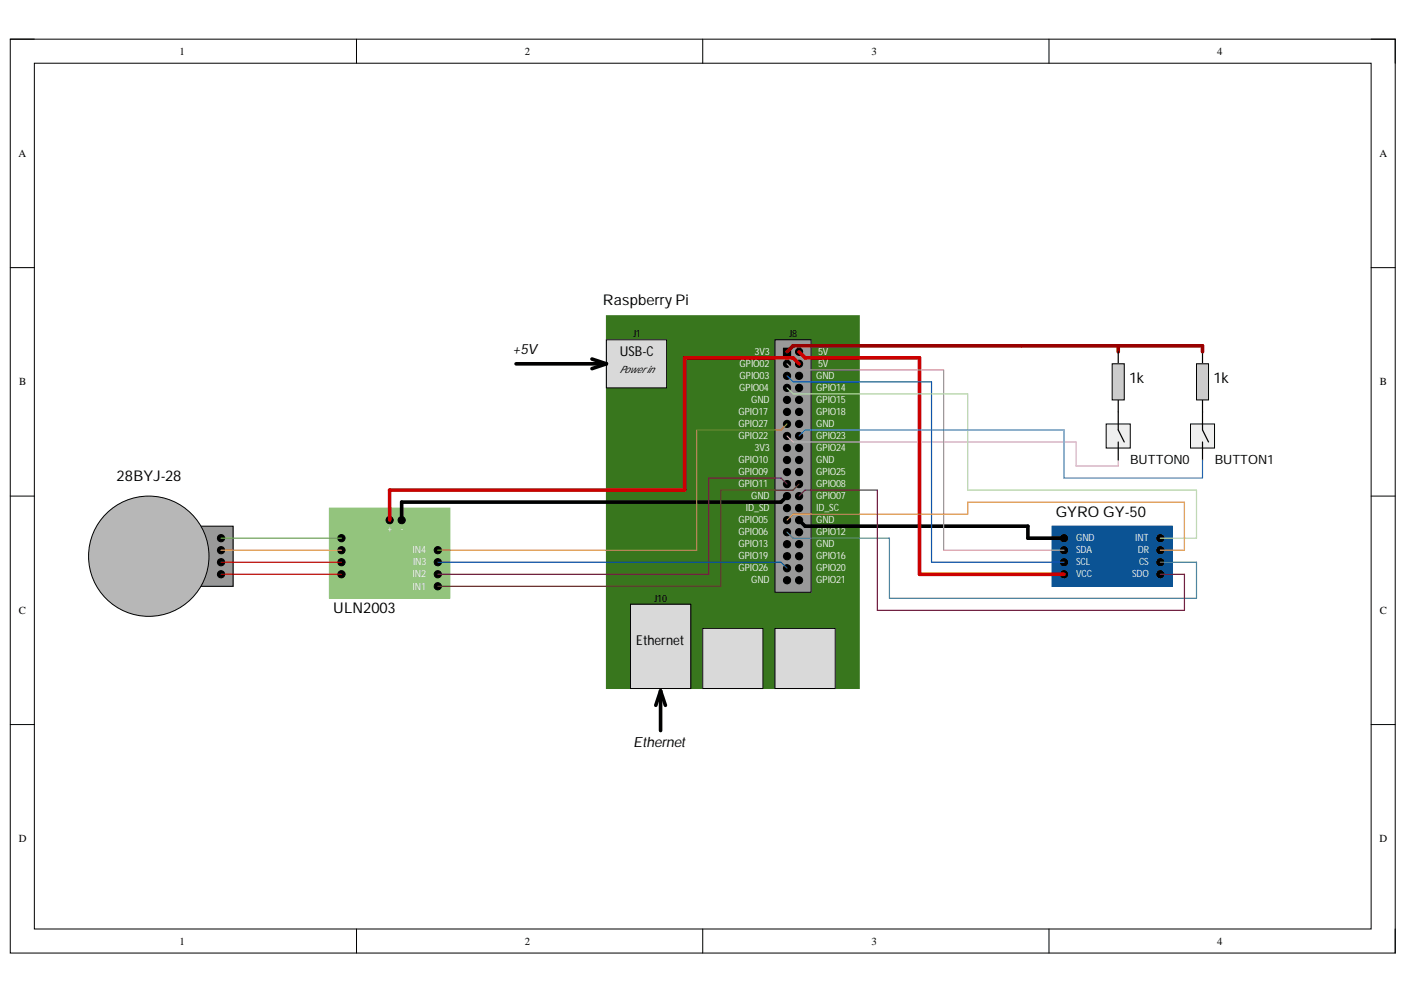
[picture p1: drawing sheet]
<svg xmlns="http://www.w3.org/2000/svg" width="297mm" height="210mm" viewBox="0 0 297 210" stroke-linecap="round" stroke-linejoin="round" font-family="sans-serif">
<path d="M2.2 8.3h292.4v193h-292.4z" fill="none" stroke="#000" stroke-width=".21"/>
<path d="M7.3 13.4h282.2v182.8h-282.2z" fill-rule="evenodd" fill="#fff"/>
<g fill="none" stroke="#000" stroke-width=".21">
<path d="M2.2 8.3h5.1M7.3 13.4h282.2v182.8h-282.2zM75.3 8.3v5M148.4 8.3v5M221.5 8.3v5.1M289.5 8.3h5.1v5.1M2.2 56.5h5.1M289.5 56.5h5.1M2.2 104.8h5.1M289.5 104.8h5.1M2.2 153h5.1M289.5 153h5.1"/>
<path d="M75.3 196.2v5.1M148.4 196.2v5.1M221.5 196.2v5.1M294.6 196.2v5.1"/>
</g>
<path d="M41.6 111.1h7.6v12.7h-7.6z" fill-rule="evenodd" fill="#999"/>
<path d="M41.6 111.1h7.6v12.7h-7.6z" fill="none" stroke="#000" stroke-width=".21"/>
<path d="M128 66.7h53.4v78.7h-53.4z" fill-rule="evenodd" fill="#38761d"/>
<path d="M128 66.7h53.4v78.7h-53.4z" fill="none" stroke="#38761d" stroke-width=".21"/>
<path d="M163.6 71.7h7.6v53.4h-7.6z" fill-rule="evenodd" fill="#999"/>
<g fill="none" stroke="#000" stroke-width=".21">
<path d="M163.6 71.7h7.6v53.4h-7.6zM165.4 73.5h1.5v1.5h-1.5z"/>
<circle cx="166.2" cy="76.8" r=".76"/>
<circle cx="166.2" cy="79.4" r=".76"/>
<circle cx="168.7" cy="76.8" r=".76"/>
<circle cx="168.7" cy="74.3" r=".76"/>
<circle cx="168.7" cy="79.4" r=".76"/>
<circle cx="166.2" cy="84.4" r=".76"/>
<circle cx="166.2" cy="89.5" r=".76"/>
<circle cx="166.2" cy="87" r=".76"/>
<circle cx="166.2" cy="81.9" r=".76"/>
<circle cx="166.2" cy="99.7" r=".76"/>
<circle cx="166.2" cy="97.1" r=".76"/>
<circle cx="166.2" cy="94.6" r=".76"/>
<circle cx="166.2" cy="92.1" r=".76"/>
<circle cx="168.7" cy="84.4" r=".76"/>
<circle cx="168.7" cy="89.5" r=".76"/>
<circle cx="168.7" cy="87" r=".76"/>
<circle cx="168.7" cy="81.9" r=".76"/>
<circle cx="168.7" cy="99.7" r=".76"/>
<circle cx="168.7" cy="97.1" r=".76"/>
<circle cx="168.7" cy="94.6" r=".76"/>
<circle cx="168.7" cy="92.1" r=".76"/>
<circle cx="166.2" cy="117.5" r=".76"/>
<circle cx="166.2" cy="120" r=".76"/>
<circle cx="166.2" cy="112.4" r=".76"/>
<circle cx="166.2" cy="109.8" r=".76"/>
<circle cx="166.2" cy="114.9" r=".76"/>
<circle cx="166.2" cy="104.8" r=".76"/>
<circle cx="166.2" cy="107.3" r=".76"/>
<circle cx="166.2" cy="102.2" r=".76"/>
<circle cx="168.7" cy="117.5" r=".76"/>
<circle cx="168.7" cy="120" r=".76"/>
<circle cx="168.7" cy="112.4" r=".76"/>
<circle cx="168.7" cy="109.8" r=".76"/>
<circle cx="168.7" cy="114.9" r=".76"/>
<circle cx="168.7" cy="104.8" r=".76"/>
<circle cx="168.7" cy="107.3" r=".76"/>
<circle cx="168.7" cy="102.2" r=".76"/>
<circle cx="166.2" cy="122.5" r=".76"/>
<circle cx="168.7" cy="122.5" r=".76"/>
</g>
<g fill="#000">
<circle cx="166.2" cy="76.8" r=".76"/>
<circle cx="166.2" cy="79.4" r=".76"/>
<circle cx="168.7" cy="76.8" r=".76"/>
<circle cx="168.7" cy="74.3" r=".76"/>
<circle cx="168.7" cy="79.4" r=".76"/>
<circle cx="166.2" cy="84.4" r=".76"/>
<circle cx="166.2" cy="89.5" r=".76"/>
<circle cx="166.2" cy="87" r=".76"/>
<circle cx="166.2" cy="81.9" r=".76"/>
<circle cx="166.2" cy="99.7" r=".76"/>
<circle cx="166.2" cy="97.1" r=".76"/>
<circle cx="166.2" cy="94.6" r=".76"/>
<circle cx="166.2" cy="92.1" r=".76"/>
<circle cx="168.7" cy="84.4" r=".76"/>
<circle cx="168.7" cy="89.5" r=".76"/>
<circle cx="168.7" cy="87" r=".76"/>
<circle cx="168.7" cy="81.9" r=".76"/>
<circle cx="168.7" cy="99.7" r=".76"/>
<circle cx="168.7" cy="97.1" r=".76"/>
<circle cx="168.7" cy="94.6" r=".76"/>
<circle cx="168.7" cy="92.1" r=".76"/>
<circle cx="166.2" cy="117.5" r=".76"/>
<circle cx="166.2" cy="120" r=".76"/>
<circle cx="166.2" cy="112.4" r=".76"/>
<circle cx="166.2" cy="109.8" r=".76"/>
<circle cx="166.2" cy="114.9" r=".76"/>
<circle cx="166.2" cy="104.8" r=".76"/>
<circle cx="166.2" cy="107.3" r=".76"/>
<circle cx="166.2" cy="102.2" r=".76"/>
<circle cx="168.7" cy="117.5" r=".76"/>
<circle cx="168.7" cy="120" r=".76"/>
<circle cx="168.7" cy="112.4" r=".76"/>
<circle cx="168.7" cy="109.8" r=".76"/>
<circle cx="168.7" cy="114.9" r=".76"/>
<circle cx="168.7" cy="104.8" r=".76"/>
<circle cx="168.7" cy="107.3" r=".76"/>
<circle cx="168.7" cy="102.2" r=".76"/>
<circle cx="166.2" cy="122.5" r=".76"/>
<circle cx="168.7" cy="122.5" r=".76"/>
</g>
<path d="M165.4 73.5h1.5v1.5h-1.5z" fill-rule="evenodd" fill="#000"/>
<path d="M128 71.7h12.7v10.2h-12.7z" fill-rule="evenodd" fill="#d9d9d9"/>
<path d="M128 71.7h12.7v10.2h-12.7z" fill="none" stroke="#000" stroke-width=".21"/>
<path d="M133.1 127.6h12.7v17.8h-12.7z" fill-rule="evenodd" fill="#d9d9d9"/>
<path d="M133.1 127.6h12.7v17.8h-12.7z" fill="none" stroke="#000" stroke-width=".21"/>
<path d="M148.4 132.7h12.7v12.7h-12.7z" fill-rule="evenodd" fill="#d9d9d9"/>
<path d="M148.4 132.7h12.7v12.7h-12.7z" fill="none" stroke="#000" stroke-width=".21"/>
<path d="M163.6 132.7h12.7v12.7h-12.7z" fill-rule="evenodd" fill="#d9d9d9"/>
<path d="M163.6 132.7h12.7v12.7h-12.7z" fill="none" stroke="#000" stroke-width=".21"/>
<path d="M109 76.8h19M125 75.8l3 1M128 76.8l-3 1M139.5 145.9v8.4M139.5 145.9l-1.1 3M139.5 145.9l1 3" fill="none" stroke="#000" stroke-width=".76"/>
<path d="M222.1 111.1h25.4v12.7h-25.4z" fill-rule="evenodd" fill="#0b5394"/>
<path d="M222.1 111.1h25.4v12.7h-25.4z" fill="none" stroke="#0b5394" stroke-width=".21"/>
<g fill="#000">
<circle cx="224.6" cy="113.7" r=".76"/>
<circle cx="224.6" cy="118.7" r=".76"/>
<circle cx="224.6" cy="116.2" r=".77"/>
<circle cx="245" cy="113.7" r=".76"/>
<circle cx="245" cy="118.7" r=".76"/>
<circle cx="245" cy="116.2" r=".76"/>
<circle cx="224.6" cy="121.3" r=".77"/>
<circle cx="245" cy="121.3" r=".76"/>
</g>
<g fill="none" stroke="#000" stroke-width=".21">
<circle cx="224.6" cy="113.7" r=".76"/>
<circle cx="224.6" cy="118.7" r=".76"/>
<circle cx="224.6" cy="116.2" r=".77"/>
<circle cx="245" cy="113.7" r=".76"/>
<circle cx="245" cy="118.7" r=".76"/>
<circle cx="245" cy="116.2" r=".76"/>
<circle cx="224.6" cy="121.3" r=".77"/>
<circle cx="245" cy="121.3" r=".76"/>
</g>
<path d="M166.2 74.3l1.2-1.3h68.7v1.3" fill="none" stroke="#900" stroke-width=".76"/>
<path d="M166.2 92.1l1.2 1.2h59.8v5.1h8.9v-1.3" fill="none" stroke="#d5a6bd" stroke-width=".25"/>
<path d="M168.7 109.8l1.3 1.3h47v2.6h7.6" fill="none" stroke="#000" stroke-width=".76"/>
<path d="M168.7 74.3l1.3 1.3h24.1v45.7h30.5" fill="none" stroke="#c00" stroke-width=".76"/>
<path d="M166.2 79.4l1.2 1.2h29.3v38.1h27.9" fill="none" stroke="#15c" stroke-width=".25"/>
<path d="M166.2 76.8l1.2 1.3h31.8v38.1h25.4" fill="none" stroke="#c27ba0" stroke-width=".25"/>
<path d="M166.2 81.9l1.2 1.3h36.9v20.3h48.3v10.2h-7.6" fill="none" stroke="#b6d7a8" stroke-width=".25"/>
<path d="M166.2 109.8l1.2-1.2h36.9v-2.6h45.8v10.2h-5.1" fill="none" stroke="#e69138" stroke-width=".25"/>
<path d="M166.2 112.4l1.2 1.3h20.4v12.6h64.8v-7.6h-7.6" fill="none" stroke="#45818e" stroke-width=".25"/>
<path d="M168.7 104.8l1.3-1.3h15.2v25.4h64.9v-7.6h-5.1" fill="none" stroke="#741b47" stroke-width=".25"/>
<path d="M69.5 107.3h25.5v19h-25.5z" fill-rule="evenodd" fill="#93c47d"/>
<path d="M69.5 107.3h25.5v19h-25.5z" fill="none" stroke="#93c47d" stroke-width=".21"/>
<g fill="#000">
<circle cx="72.1" cy="116.2" r=".76"/>
<circle cx="72.1" cy="113.6" r=".76"/>
<circle cx="72.1" cy="118.7" r=".76"/>
<circle cx="82.3" cy="109.8" r=".76"/>
<circle cx="84.8" cy="109.8" r=".76"/>
<circle cx="92.4" cy="116.2" r=".76"/>
<circle cx="92.4" cy="118.7" r=".76"/>
<circle cx="72.1" cy="121.3" r=".76"/>
<circle cx="92.4" cy="121.3" r=".76"/>
<circle cx="92.4" cy="123.8" r=".76"/>
</g>
<g fill="none" stroke="#000" stroke-width=".21">
<circle cx="72.1" cy="116.2" r=".76"/>
<circle cx="72.1" cy="113.6" r=".76"/>
<circle cx="72.1" cy="118.7" r=".76"/>
<circle cx="82.3" cy="109.8" r=".76"/>
<circle cx="84.8" cy="109.8" r=".76"/>
<circle cx="92.4" cy="116.2" r=".76"/>
<circle cx="92.4" cy="118.7" r=".76"/>
<circle cx="72.1" cy="121.3" r=".76"/>
<circle cx="92.4" cy="121.3" r=".76"/>
<circle cx="92.4" cy="123.8" r=".76"/>
</g>
<path d="M168.7 76.8l-1.3-1.2h-22.9v27.9h-62.2v6.3" fill="none" stroke="#c00" stroke-width=".76"/>
<path d="M166.2 104.8l-1.3 1.2h-80.1v3.8" fill="none" stroke="#000" stroke-width=".76"/>
<path d="M168.7 102.2l-1.3 1.3h-15.2v20.3h-59.8" fill="none" stroke="#783f04" stroke-width=".25"/>
<path d="M166.2 102.2l-1.3-1.2h-15.3v20.3h-57.2" fill="none" stroke="#741b47" stroke-width=".25"/>
<path d="M92.4 118.7h72.5l1.3 1.3" fill="none" stroke="#0b5394" stroke-width=".25"/>
<path d="M166.2 89.5l-1.3 1.3h-17.8v25.4h-54.7" fill="none" stroke="#bf9000" stroke-width=".25"/>
<circle cx="31.4" cy="117.5" r="12.7" fill="#b7b7b7"/>
<g fill="none" stroke="#000" stroke-width=".21">
<circle cx="31.4" cy="117.5" r="12.7"/>
<circle cx="46.7" cy="116.2" r=".76"/>
<circle cx="46.7" cy="113.6" r=".76"/>
<circle cx="46.7" cy="118.7" r=".76"/>
<circle cx="46.7" cy="121.3" r=".76"/>
</g>
<g fill="#000">
<circle cx="46.7" cy="116.2" r=".76"/>
<circle cx="46.7" cy="113.6" r=".76"/>
<circle cx="46.7" cy="118.7" r=".76"/>
<circle cx="46.7" cy="121.3" r=".76"/>
</g>
<path d="M46.7 113.7h25.4" fill="none" stroke="#6aa84f" stroke-width=".25"/>
<path d="M46.7 116.2h25.4" fill="none" stroke="#e69138" stroke-width=".25"/>
<path d="M46.7 118.7h25.4" fill="none" stroke="#c00" stroke-width=".25"/>
<path d="M46.7 121.3h25.4" fill="none" stroke="#a61c00" stroke-width=".25"/>
<path d="M233.5 89.5h5.1v5.1h-5.1z" fill-rule="evenodd" fill="#efefef"/>
<path d="M233.5 89.5h5.1v5.1h-5.1z" fill="none" stroke="#000" stroke-width=".21"/>
<path d="M236.1 74.3v2.5M236.1 84.5v6.3l1.2 2.5M236.1 93.3v3.8" fill="none" stroke="#000" stroke-width=".25"/>
<path d="M234.8 76.8h2.5v7.7h-2.5z" fill-rule="evenodd" fill="#ccc"/>
<path d="M234.8 76.8h2.5v7.7h-2.5z" fill="none" stroke="#000" stroke-width=".21"/>
<path d="M251.3 89.5h5.1v5.1h-5.1z" fill-rule="evenodd" fill="#efefef"/>
<path d="M251.3 89.5h5.1v5.1h-5.1z" fill="none" stroke="#000" stroke-width=".21"/>
<path d="M253.9 74.3v2.5M253.9 84.5v6.3l1.2 2.5M253.9 93.3v3.8" fill="none" stroke="#000" stroke-width=".25"/>
<path d="M252.6 76.8h2.5v7.7h-2.5z" fill-rule="evenodd" fill="#ccc"/>
<path d="M252.6 76.8h2.5v7.7h-2.5z" fill="none" stroke="#000" stroke-width=".21"/>
<path d="M236.1 73h17.8v1.3" fill="none" stroke="#900" stroke-width=".76"/>
<path d="M168.7 92.1l1.3-1.3h54.6v10.2h29.3v-3.9" fill="none" stroke="#3c78d8" stroke-width=".25"/>
<g font-size="3.1">
<text x="127.3" y="64.5">Raspberry Pi</text>
<text x="238.3" y="80.9">1k</text>
<text x="256.2" y="80.9">1k</text>
<text x="24.6" y="101.5">28BYJ-28</text>
<text x="222.9" y="109.2">GYRO GY-50</text>
<text x="70.4" y="129.4">ULN2003</text>
</g>
<g font-size="3">
<text x="108.2" y="74.8">+5V</text>
<text x="133.6" y="157.8">Ethernet</text>
</g>
<g font-size="2.9">
<text x="130.8" y="75.3">USB-C</text>
<text x="134.3" y="136.2">Ethernet</text>
</g>
<g font-size="2.7">
<text x="238.6" y="98.1">BUTTON0</text>
<text x="256.4" y="98.1">BUTTON1</text>
</g>
<g font-size="2.3">
<text x="37.9" y="11.6">1</text>
<text x="110.8" y="11.6">2</text>
<text x="184" y="11.6">3</text>
<text x="257" y="11.6">4</text>
<text x="3.9" y="33.1">A</text>
<text x="291.2" y="33.1">A</text>
<text x="4.1" y="81.4">B</text>
<text x="291.3" y="81.4">B</text>
<text x="4" y="129.6">C</text>
<text x="291.3" y="129.6">C</text>
<text x="4" y="177.8">D</text>
<text x="291.2" y="177.8">D</text>
<text x="37.9" y="199.5">1</text>
<text x="110.8" y="199.5">2</text>
<text x="184" y="199.5">3</text>
<text x="257" y="199.5">4</text>
</g>
<g font-size="2.1">
<text x="133.6" y="71.1">J1</text>
<text x="166.6" y="71.1">J8</text>
<text x="130.8" y="78.7">Powerin</text>
<text x="138.1" y="127.1">J10</text>
</g>
<g font-size="2.1" fill="#efefef">
<text x="156.1" y="77.5">GPIO02</text>
<text x="159.3" y="74.9">3V3</text>
<text x="172.7" y="74.9">5V</text>
<text x="172.7" y="77.5">5V</text>
<text x="156.1" y="82.6">GPIO04</text>
<text x="156.1" y="80">GPIO03</text>
<text x="172.3" y="80">GND</text>
<text x="172.3" y="82.6">GPIO14</text>
<text x="155.9" y="87.7">GPIO17</text>
<text x="158.6" y="85.2">GND</text>
<text x="172.3" y="85.2">GPIO15</text>
<text x="172.3" y="87.7">GPIO18</text>
<text x="155.9" y="90.2">GPIO27</text>
<text x="155.9" y="92.8">GPIO22</text>
<text x="159.3" y="95.3">3V3</text>
<text x="172.3" y="90.2">GND</text>
<text x="172.3" y="92.8">GPIO23</text>
<text x="172.3" y="95.3">GPIO24</text>
<text x="155.9" y="100.4">GPIO09</text>
<text x="155.9" y="97.8">GPIO10</text>
<text x="172.3" y="97.8">GND</text>
<text x="172.3" y="100.4">GPIO25</text>
<text x="155.9" y="102.9">GPIO11</text>
<text x="157.5" y="108">ID_SD</text>
<text x="158.6" y="105.4">GND</text>
<text x="172.3" y="102.9">GPIO08</text>
<text x="172.3" y="105.4">GPIO07</text>
<text x="172.3" y="108">ID_SC</text>
<text x="81.8" y="112.3">+</text>
<text x="84.6" y="112.3">-</text>
<text x="155.9" y="110.5">GPIO05</text>
<text x="155.9" y="113">GPIO06</text>
<text x="172.3" y="110.5">GND</text>
<text x="172.3" y="113">GPIO12</text>
<text x="87.1" y="116.8">IN4</text>
<text x="87.2" y="119.4">IN3</text>
<text x="155.9" y="115.6">GPIO13</text>
<text x="155.9" y="118.1">GPIO19</text>
<text x="172.3" y="115.6">GND</text>
<text x="172.3" y="118.1">GPIO16</text>
<text x="227.2" y="114.3">GND</text>
<text x="227.2" y="116.8">SDA</text>
<text x="227.2" y="119.4">SCL</text>
<text x="239.6" y="114.3">INT</text>
<text x="240.2" y="116.8">DR</text>
<text x="240.5" y="119.4">CS</text>
<text x="87.1" y="121.9">IN2</text>
<text x="87.1" y="124.5">IN1</text>
<text x="155.9" y="120.6">GPIO26</text>
<text x="158.6" y="123.2">GND</text>
<text x="172.3" y="120.6">GPIO20</text>
<text x="172.3" y="123.2">GPIO21</text>
<text x="227.2" y="121.9">VCC</text>
<text x="239" y="121.9">SDO</text>
</g>
</svg>
